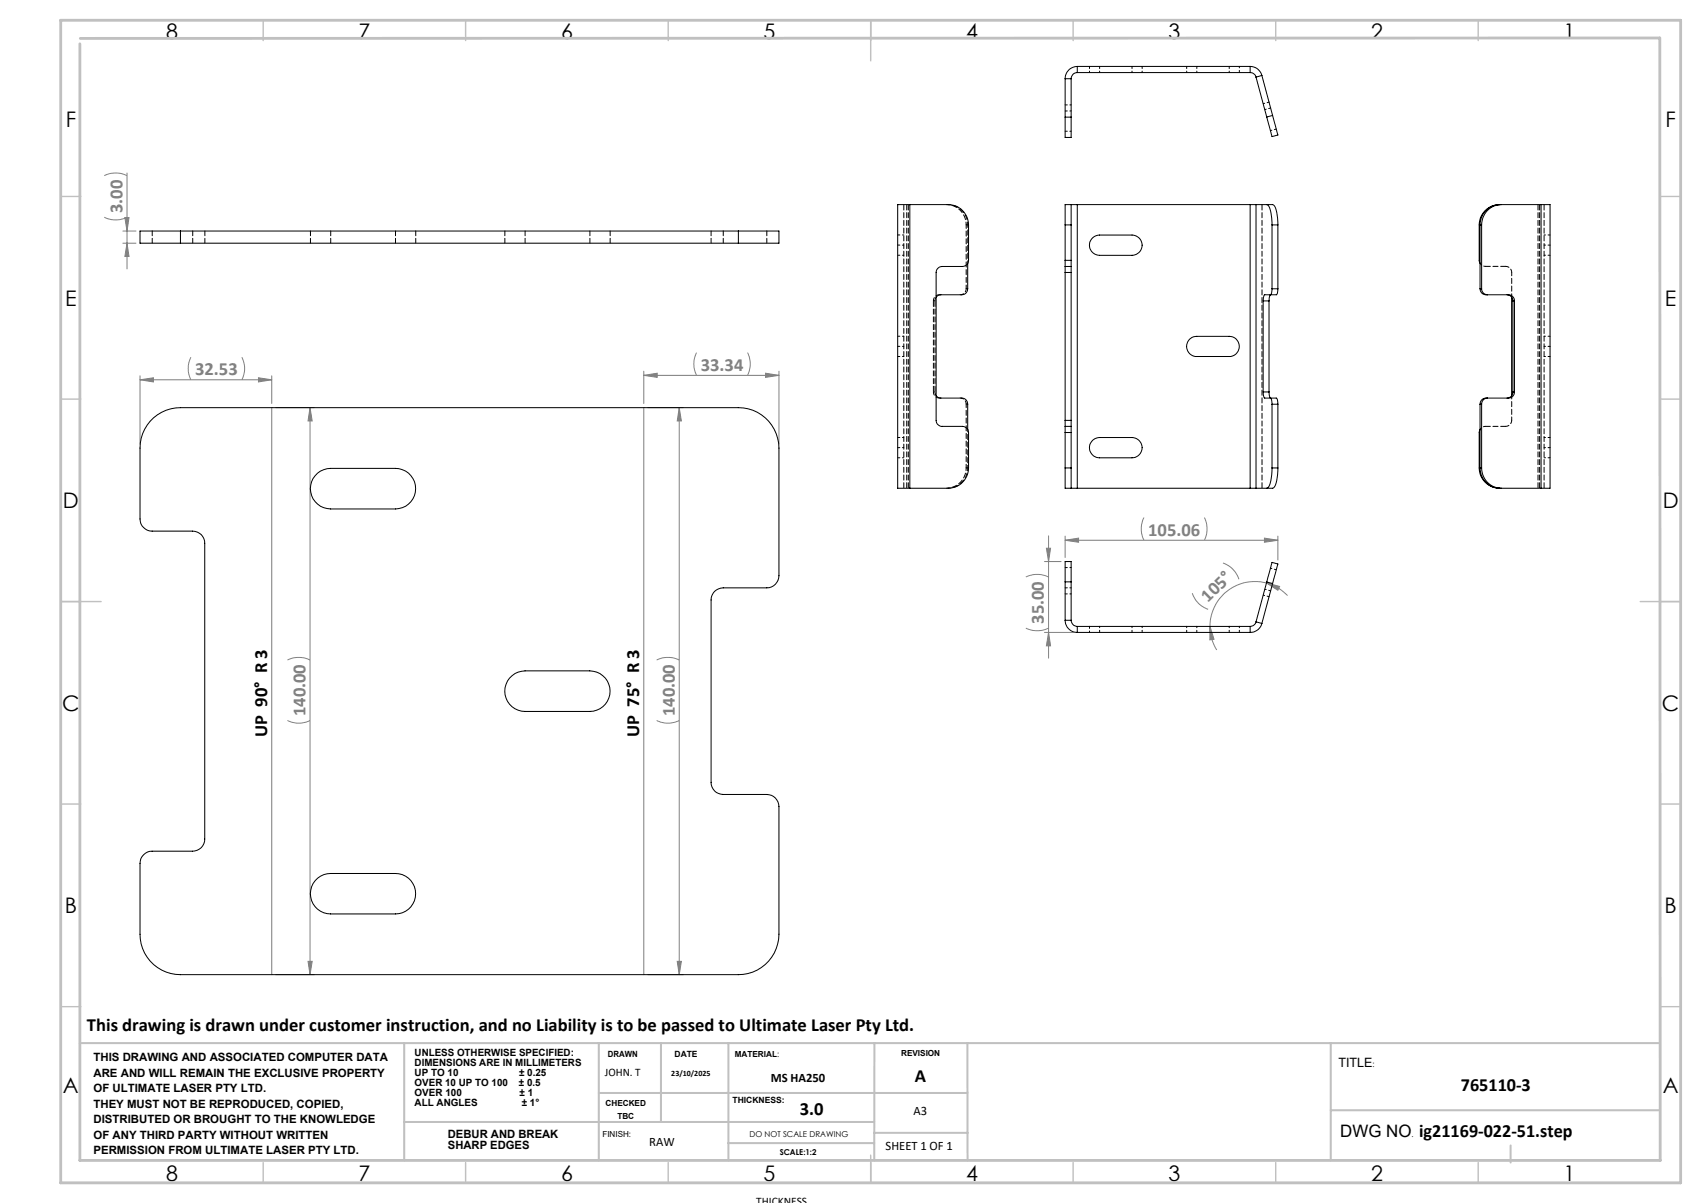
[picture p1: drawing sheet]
<svg xmlns="http://www.w3.org/2000/svg" width="420mm" height="297mm" viewBox="0 0 420 297" stroke-linecap="round" stroke-linejoin="round" font-family="sans-serif">
<g fill="none" stroke="#808080" stroke-width=".25">
<path d="M25.8 53.6a6.2 6.2 0 0 0 5.6 0M25.8 43.4a6.5 6.5 0 0 1 5.6 0M30.3 57h3.3M30.8 53.7h1.1l-.5 3.3zM31.4 42.7v23.7M30.3 60h3.3M31.4 60l.5 3.3h-1.1zM34.6 92.8v16.8M34.6 93.8h32.5M34.6 93.8l3.3-.5v1zM47.1 88.2a6.1 6.1 0 0 0 0 5.6M59.7 88.2a6.1 6.1 0 0 1 0 5.6"/>
<path d="M63.8 93.3l3.3 .5-3.3 .5zM67.1 92.8v6.8M159 92.7l3.3-.6v1.1zM159 91.6v8M159 92.7h33.3M172 87.1a6.2 6.2 0 0 0 0 5.6M184.6 87.1a6.2 6.2 0 0 1 0 5.6M189 92.1l3.3 .6-3.3 .5zM192.3 91.6v18M67.1 100.6v140M68.1 100.6h9.5M76.6 100.6l.5 3.3h-1z"/>
<path d="M76.6 100.6v140M159 100.6v140M160 100.6h8.7M167.7 100.6v140M167.7 100.6l.5 3.3h-1zM257.9 138.6h4.1M258.4 135.4h1l-.5 3.2zM258.9 132.3v30.2M263 132.4v5.3M263 133.4h52.5M263 133.4l3.3-.5v1zM282.5 127.8a6.2 6.2 0 0 0 0 5.6"/>
<path d="M297.4 127.8a6.5 6.5 0 0 1 0 5.6M302 139a6.3 6.3 0 0 1 3.9 4M312.2 132.9l3.3 .5-3.3 .5zM315.5 132.4v5.9M253.3 155.1a6.5 6.5 0 0 0 5.6 0M253.3 142.4a6.5 6.5 0 0 1 5.6 0M257.9 156.1h7.1M258.9 156.1l.5 3.4h-1zM294.4 146.4a6.1 6.1 0 0 0 3.9 4M298.8 154.7l1 3.1-1.1 .2zM298.8 154.7l.3 2.7 1.3 3.1M312.7 143.9l3.2 .9-.4 .9z"/>
<path d="M312.7 143.9a11.1 11.1 0 0 0-13.9 10.8M312.7 143.9l3 1.4 2.2 1.7M71 177.9a6.1 6.1 0 0 0 5.6 0M71 162.9a6.4 6.4 0 0 1 5.6 0M162.1 177.9a6.1 6.1 0 0 0 5.6 0M162.1 162.9a6.4 6.4 0 0 1 5.6 0M76.1 237.3h1l-.5 3.3zM167.2 237.3h1l-.5 3.3zM68.1 240.6h9.5M160 240.6h8.7"/>
</g>
<g fill="none" stroke="#c0c0c0" stroke-width=".35">
<path d="M65 5v5M115 5v5M165 5v5M215 5v10M265 5v5M315 5v5M365 5v5M15 48.5h5M410 48.5h5M15 98.5h5M410 98.5h5M15 148.5h10"/>
<path d="M405 148.5h10M15 198.5h5M410 198.5h5M15 248.5h5M410 248.5h5M65 287v5M115 287v5M165 287v5M215 285.2v6.8M265 287v5M315 287v5M365 287v5"/>
</g>
<g fill="none" stroke="#c0c0c0" stroke-width=".5">
<path d="M19.7 257.5h390.2M99.8 257.5v29M147.8 257.5v29M163.2 257.5v19.5M179.8 257.5v29M215.9 257.5v29M238.9 257.5v29M328.6 257.5v29M99.8 277h116.1M147.8 269.8h91.1M215.9 279.7h23M328.6 274.1h81.3"/>
<path d="M179.8 282.2h36.1M373 282.8v4.2"/>
</g>
<path d="M15 5h400v287h-400zM19.8 9.5l390-.1 .1 277.1h-390.2v-275.7" fill="none" stroke="#c0c0c0" stroke-width=".7"/>
<g fill="#808080">
<path d="M34.6 93.8l3.3-.5v1zM63.8 93.3l3.3 .5-3.3 .5zM159 92.7l3.3-.6v1.1zM189 92.1l3.3 .6-3.3 .5z"/>
<path d="M312.7 143.9l3.2 .9-.4 .9zM298.8 154.7l1 3.1-1.1 .2z"/>
<path d="M76.1 237.3h1l-.5 3.3zM76.6 100.6l.5 3.3h-1z"/>
<path d="M258.4 135.4h1l-.5 3.2zM258.9 156.1l.5 3.4h-1z"/>
<path d="M167.7 100.6l.5 3.3h-1zM167.2 237.3h1l-.5 3.3z"/>
<path d="M30.8 53.7h1.1l-.5 3.3zM31.4 60l.5 3.3h-1.1z"/>
<path d="M263 133.4l3.3-.5v1zM312.2 132.9l3.3 .5-3.3 .5z"/>
</g>
<g fill="none" stroke="#000" stroke-width=".25">
<path d="M263 19.4v9.5M263 19.4h1.5M264.5 19.4v9.5M266 17.9a1.51 1.51 0 0 0-1.5 1.5M266 16.4a3 3 0 0 0-3 3M266 16.4v1.5M266 17.9h42.7M266 16.4h42.7M308.7 17.9a1.5 1.5 0 0 1 1.4 1.1M308.7 16.4a2.97 2.97 0 0 1 2.9 2.2M308.7 16.4v1.5M310.1 19l2.7 9.9"/>
<path d="M311.6 18.6l-1.5 .4M311.6 18.6l2.6 9.9M263 28.9v5h1.5v-5M263 28.9h1.5M314.2 28.5l1.3 4.8-1.4 .4-1.3-4.8M314.2 28.5l-1.4 .4M44.6 57h-10v3h10M44.6 57v3M44.6 57h137.7M182.3 57h10v3h-10M182.3 57v3M224.6 50.5h-2.9v70h2.9"/>
<path d="M224.6 50.5h9.5a5.1 5.1 0 0 1 5 5v8.8a1.57 1.57 0 0 1-1.5 1.5h-4.9a1.51 1.51 0 0 0-1.6 1.5v36.5a1.51 1.51 0 0 0 1.6 1.5h4.9a1.57 1.57 0 0 1 1.5 1.5v8.7a5.1 5.1 0 0 1-5 5h-9.5M224.6 50.5v70M263 55.5v8.8M263 55.5h1.5M264.5 50.5v5M264.5 50.5h-1.5v5M264.5 50.5h1.5M264.5 55.5v8.8M266 50.5h42.7M266 50.5v70M269.7 58.8l.7-.5 1.1-.3h8a2.5 2.5 0 0 1 2.5 2.5 2.5 2.5 0 0 1-2.5 2.5h-8a2.5 2.5 0 0 1-2.3-1.5 2.5 2.5 0 0 1 .5-2.7zM308.7 50.5h1.4"/>
<path d="M308.7 50.5v70M310.1 50.5h4.1a3.1 3.1 0 0 1 1.2 2.9l.1 2.1M310.1 50.5v70M312.8 50.5a3.1 3.1 0 0 1 1.1 2.9l.2 2.1M314.1 55.5h1.4M314.1 55.5v15.8M315.5 55.5v15.8M365.4 55.5h.4M365.4 55.5v15.8M365.8 55.5v15.8M370.2 50.5a5.1 5.1 0 0 0-5 5v8.8l.2 .7M370.3 50.5a4.9 4.9 0 0 0-4.9 5"/>
<path d="M370.3 50.5h10.2M370.7 50.5a4.9 4.9 0 0 0-4.9 5M380.5 50.5h2.2v70h-2.2M380.5 50.5v70M44.6 60h137.7M238.9 65v6.3a1.45 1.45 0 0 1-1.4 1.5h-5.2l-.6 .1-.6 .5M263 64.3v1.5M263 65.8v1.5M263 64.3h1.5M263 67.3v36.5M263 65.8h1.5M263 67.3h1.5"/>
<path d="M264.5 64.3v1.5M264.5 65.8v1.5M264.5 67.3v36.5M311.9 74.3v22.5M311.9 74.3h1.4M313.3 74.3v22.5M314.1 71.3a2.73 2.73 0 0 1-.6 1.9l-.2 1.1M314.1 71.3h1.4M315.5 71.3a1.63 1.63 0 0 1-.4 1.5h-2.8l-.2 .2-.2 1.3M365.4 71.3a1.45 1.45 0 0 0 1.5 1.5h5.6a1.51 1.51 0 0 1 1.4 1.5M365.4 71.3h.4M365.8 71.3a1.45 1.45 0 0 0 1.5 1.5"/>
<path d="M372.1 72.8a1.51 1.51 0 0 1 1.5 1.5M373.2 73.4v24.3M373.6 74.3h.3M373.6 74.3v22.5M373.9 74.3v22.5M231.1 97.7l.6 .5 .6 .1h5.2a1.45 1.45 0 0 1 1.4 1.5v6.2M293.7 83.7l.7-.4 1.1-.3h8a2.49 2.49 0 0 1 2.5 2.5 2.49 2.49 0 0 1-2.5 2.5h-8a2.49 2.49 0 0 1-2.3-1.5 2.49 2.49 0 0 1 .5-2.8zM311.9 96.8l.2 1.2 .2 .3h2.8a1.66 1.66 0 0 1 .4 1.5M311.9 96.8h1.4M313.3 96.8l.1 .3a2.02 2.02 0 0 0 .6 1.6l.1 1.1M314.1 99.8v15.7M314.1 99.8h1.4"/>
<path d="M315.5 99.8v15.7M365.4 99.8h.4M365.4 99.8v15.7M365.8 99.8v15.7M367.3 98.3a1.45 1.45 0 0 0-1.5 1.5M373.6 96.8a1.45 1.45 0 0 1-1.5 1.5M373.6 96.8h.3M373.9 96.8a1.45 1.45 0 0 1-1.4 1.5h-5.6a1.45 1.45 0 0 0-1.5 1.5M37.1 104a10 10 0 0 1 7.5-3.4h137.7a10 10 0 0 1 10 10v31.5a3 3 0 0 1-3 3h-10.7a2.95 2.95 0 0 0-3 3v45a2.95 2.95 0 0 0 3 3h10.7a3 3 0 0 1 3 3v31.5a10 10 0 0 1-10 10h-137.7a10 10 0 0 1-10-10v-17.5a3 3 0 0 1 3-3h10a2.95 2.95 0 0 0 3-3v-73a2.95 2.95 0 0 0-3-3h-10a3 3 0 0 1-3-3v-17.5a10 10 0 0 1 2.5-6.6zM78.4 116.8a5.4 5.4 0 0 1 3.2-1.2h16a5 5 0 0 1 5 5 5 5 0 0 1-5 5.1h-16a5 5 0 0 1-4.7-3.4 5 5 0 0 1 1.5-5.5zM263 105.3v1.5M263 115.5v5h1.5"/>
<path d="M263 103.8v1.5M263 106.8v8.7M263 106.8h1.5M263 105.3h1.5M263 115.5h1.5M263 103.8h1.5M264.5 105.3v1.5M264.5 115.5v5M264.5 103.8v1.5M264.5 106.8v8.7M269.7 108.8l.7-.5 1.1-.3h8a2.5 2.5 0 0 1 2.5 2.5 2.5 2.5 0 0 1-2.5 2.5h-8a2.5 2.5 0 0 1-2.3-1.5 2.5 2.5 0 0 1 .5-2.7zM314.1 115.5l-.2 2.2a3.1 3.1 0 0 1-1.1 2.8"/>
<path d="M314.1 115.5h1.4M315.5 115.5l-.1 2.2a3.1 3.1 0 0 1-1.2 2.8h-4.1M365.4 115.5a4.9 4.9 0 0 0 4.9 5M365.4 106l-.2 .8v8.7a5.1 5.1 0 0 0 5 5M365.4 115.5h.4M365.8 115.5a4.9 4.9 0 0 0 4.9 5M264.5 120.5h1.5M266 120.5h42.7M308.7 120.5h1.4M370.3 120.5h10.2M263 153.1a3 3 0 0 0 3 3M263 143.6v-5h1.5v5"/>
<path d="M263 143.6v9.5M263 153.1h1.5M263 143.6h1.5M264.5 153.1a1.57 1.57 0 0 0 1.5 1.6M264.5 143.6v9.5M266 154.7v1.4M266 154.7h42.7M266 156.1h42.7M308.7 154.7v1.4M310.1 153.5a1.5 1.5 0 0 1-1.4 1.2M310.1 153.5l1.5 .4M311.6 153.9a2.9 2.9 0 0 1-2.9 2.2"/>
<path d="M312.8 143.7l1.3-4.9 1.4 .4-1.3 4.9M312.8 143.7l1.4 .4M312.8 143.7l-2.7 9.8M314.2 144.1l-2.6 9.8M125.8 167.4a5 5 0 0 1 3.8-1.8h16a5 5 0 0 1 5 5 5 5 0 0 1-5 5h-16a5 5 0 0 1-4.5-2.8 5 5 0 0 1 .7-5.4zM77.8 217.4a5 5 0 0 1 3.8-1.8h16a5 5 0 0 1 5 5 5 5 0 0 1-5 5h-16a5 5 0 0 1-4.5-2.9 5 5 0 0 1 .7-5.3z"/>
</g>
<g fill="none" stroke="#000" stroke-width=".25" stroke-dasharray="1.3 .6" stroke-dashoffset=".1">
<path d="M37.6 57v3M47.6 57v3M50.6 57v3M76.7 57v3M81.7 57v3M97.7 57v3M124.7 57v3M129.7 57v3M145.7 57v3M175.6 57v3M178.6 57v3M189.3 57v3"/>
<path d="M102.7 60v-3M150.7 60v-3"/>
</g>
<path d="M223.2 50.5v70M379.8 50.5v70M381.3 50.5v70M230.5 74.3v22.5M230.9 74.3v22.5M223.9 120.5v-70M224.3 120.5v-70M311.6 120.5v-70M380.1 120.5v-70" fill="none" stroke="#000" stroke-width=".25" stroke-dasharray="1.3 .6" stroke-dashoffset="-.1"/>
<g fill="none" stroke="#000" stroke-width=".25" stroke-dasharray="1.3 .6" stroke-dashoffset=".8">
<path d="M269 16.4v1.5M271.5 16.4v1.5M279.5 16.4v1.5M282 16.4v1.5M293 16.4v1.5M295.5 16.4v1.5M303.5 16.4v1.5M306 17.9v-1.5M263 32.4h1.5M263 25.9h1.5M263 27.4h1.5M313.4 25.2l-1.5 .4"/>
<path d="M313.8 26.7l-1.5 .3M315.2 31.9l-1.5 .3M221.7 58h1.5M382.8 58h-1.5M221.7 63h1.5M221.7 60.5h1.5M365.5 65l.4 .5 .9 .3M382.8 60.5h-1.5M382.8 63h-1.5M221.7 83h1.5M221.7 85.5h1.5M221.7 88h1.5"/>
<path d="M382.8 88h-1.5M382.8 83h-1.5M382.8 85.5h-1.5M221.7 108h1.5M221.7 113h1.5M221.7 110.5h1.5M366.8 105.3l-.9 .2-.4 .5M382.8 110.5h-1.5M382.8 113h-1.5M382.8 108h-1.5M263 140.1h1.5M263 145.1h1.5"/>
<path d="M263 146.6h1.5M269 154.6v1.5M271.5 156.1v-1.5M279.5 156.1v-1.5M282 156.1v-1.5M293 156.1v-1.5M295.5 156.1v-1.5M303.5 156.1v-1.5M306 156.1v-1.5M313.4 147.3l-1.5-.4M313.8 145.9l-1.5-.4M315.2 140.7l-1.5-.4"/>
</g>
<path d="M230.5 74.3a1.47 1.47 0 0 1 1.4-1.5M237.1 72.8a1.47 1.47 0 0 0 1.5-1.5M238.6 71.3v-15.8M371.8 65.8a1.5 1.5 0 0 1 1.5 1.5M231.9 98.3a1.47 1.47 0 0 1-1.4-1.5M238.6 99.8a1.47 1.47 0 0 0-1.5-1.5M238.6 115.5v-15.7M373.3 103.8a1.5 1.5 0 0 1-1.5 1.5" fill="none" stroke="#000" stroke-width=".25" stroke-dasharray="1.3 .6" stroke-dashoffset=".4"/>
<path d="M230.9 74.3l.3-1M373.3 73.3v-6M231.2 97.7l-.3-.9M373.3 103.8v-6.1" fill="none" stroke="#000" stroke-width=".25" stroke-dasharray="1.3 .6" stroke-dashoffset=".5"/>
<path d="M238.6 55.5h.4M370.3 50.5h.1M230.5 74.3h.4M231.9 72.8h.4M238.6 71.3h.4M371.8 65.8h-5M230.5 96.8h.4M231.9 98.3h.4M238.6 99.8h.4M238.6 115.5h.4M366.8 105.3h5M370.3 120.5h.1" fill="none" stroke="#000" stroke-width=".25" stroke-dasharray="1.3 .6"/>
<path d="M238.6 55.5a4.9 4.9 0 0 0-4.9-5M239 55.5a4.9 4.9 0 0 0-4.9-5M239 65v-9.5M239 115.5v-9.5M233.7 120.5a4.9 4.9 0 0 0 4.9-5M234.1 120.5a4.9 4.9 0 0 0 4.9-5" fill="none" stroke="#000" stroke-width=".25" stroke-dasharray="1.3 .6" stroke-dashoffset=".6"/>
<g font-size="5.3">
<text x="41" y="9.5">8</text>
<text x="88.5" y="9.5">7</text>
<text x="138.5" y="9.5">6</text>
<text x="188.5" y="9.5">5</text>
<text x="238.5" y="9.5">4</text>
<text x="288.5" y="9.5">3</text>
<text x="338.5" y="9.5">2</text>
<text x="386" y="9.5">1</text>
<text x="16.2" y="31.3">F</text>
<text x="411.2" y="31.3">F</text>
<text x="16.1" y="75.5">E</text>
<text x="411.1" y="75.5">E</text>
<text x="15.5" y="125.5">D</text>
<text x="410.5" y="125.5">D</text>
<text x="15.4" y="175.5">C</text>
<text x="410.4" y="175.5">C</text>
<text x="16" y="225.5">B</text>
<text x="411" y="225.5">B</text>
<text x="15.5" y="269.8">A</text>
<text x="410.5" y="269.8">A</text>
<text x="41" y="291.5">8</text>
<text x="88.5" y="291.5">7</text>
<text x="138.5" y="291.5">6</text>
<text x="188.5" y="291.5">5</text>
<text x="238.5" y="291.5">4</text>
<text x="288.5" y="291.5">3</text>
<text x="338.5" y="291.5">2</text>
<text x="386" y="291.5">1</text>
</g>
<g font-size="4.6" fill="#808080">
<text x="30.2" y="52.6" transform="rotate(-90 30.2 52.6)">3.00</text>
<text x="48.2" y="92.6">32.53</text>
<text x="173" y="91.5">33.34</text>
<text x="283.5" y="132.2">105.06</text>
<text x="298.3" y="148.9" transform="rotate(-44 298.3 148.9)">105°</text>
<text x="257.8" y="154" transform="rotate(-90 257.8 154)">35.00</text>
<text x="75.4" y="176.8" transform="rotate(-90 75.4 176.8)">140.00</text>
<text x="166.6" y="176.8" transform="rotate(-90 166.6 176.8)">140.00</text>
</g>
<g font-size="4.6">
<text x="65.9" y="182" transform="rotate(-90 65.9 182)">UP 90° R 3</text>
<text x="157.8" y="182" transform="rotate(-90 157.8 182)">UP 75° R 3</text>
<text x="21.5" y="254.5">This drawing is drawn under customer instruction, and no Liability is to be passed to Ultimate Laser Pty Ltd.</text>
<text x="225.9" y="267.1">A</text>
<text x="360.7" y="269.4">765110-3</text>
<text x="197.5" y="275.3">3.0</text>
</g>
<text font-size="4.2" x="330.9" y="280.7">DWG NO ig21169-022-51.step</text>
<g font-size="3.2">
<text x="330.5" y="263.5">TITLE</text>
<text x="190.3" y="267">MS HA250</text>
<text x="225.6" y="275.3">A3</text>
<text x="160.3" y="282.9">RAW</text>
<text x="218.7" y="283.8">SHEET 1 OF 1</text>
</g>
<g font-size="2.8">
<text x="23.1" y="262">THIS DRAWING AND ASSOCIATED COMPUTER DATA</text>
<text x="23.1" y="265.8">ARE AND WILL REMAIN THE EXCLUSIVE PROPERTY</text>
<text x="23.1" y="269.6">OF ULTIMATE LASER PTY LTD.</text>
<text x="149.4" y="265.7">JOHN. T</text>
<text x="23.1" y="273.4">THEY MUST NOT BE REPRODUCED, COPIED,</text>
<text x="23.1" y="277.3">DISTRIBUTED OR BROUGHT TO THE KNOWLEDGE</text>
<text x="23.1" y="281.1">OF ANY THIRD PARTY WITHOUT WRITTEN</text>
<text x="110.6" y="280.9">DEBUR AND BREAK</text>
<text x="23.1" y="284.9">PERMISSION FROM ULTIMATE LASER PTY LTD.</text>
<text x="110.6" y="283.8">SHARP EDGES</text>
<text x="186.7" y="297.4">THICKNESS</text>
</g>
<g font-size="2.5">
<text x="102.4" y="260.6">UNLESS OTHERWISE SPECIFIED:</text>
<text x="102.4" y="263.1">DIMENSIONS ARE IN MILLIMETERS</text>
<text x="102.4" y="265.6">UP TO 10</text>
<text x="102.4" y="268">OVER 10 UP TO 100</text>
<text x="128.1" y="268">± 0.5</text>
<text x="128.2" y="265.6">± 0.25</text>
<text x="102.4" y="270.5">OVER 100</text>
<text x="102.4" y="273">ALL ANGLES</text>
<text x="128.3" y="270.5">± 1</text>
<text x="128.8" y="273">± 1°</text>
</g>
<g font-size="2.1">
<text x="150.1" y="260.8">DRAWN</text>
<text x="166.6" y="260.8">DATE</text>
<text x="181.4" y="260.8">MATERIAL:</text>
<text x="222.5" y="260.8">REVISION</text>
<text x="149.5" y="273">CHECKED</text>
<text x="180.8" y="272.3">THICKNESS:</text>
<text x="148.8" y="280.8">FINISH:</text>
<text x="152.4" y="276.4">TBC</text>
</g>
<g font-size="2">
<text x="338.9" y="263.5">:</text>
<text x="165.8" y="265.5">23/10/2025</text>
<text x="185.1" y="280.8">DO NOT SCALE DRAWING</text>
<text x="348.5" y="280.7">.</text>
<text x="192.5" y="285.3">SCALE:1:2</text>
</g>
</svg>
